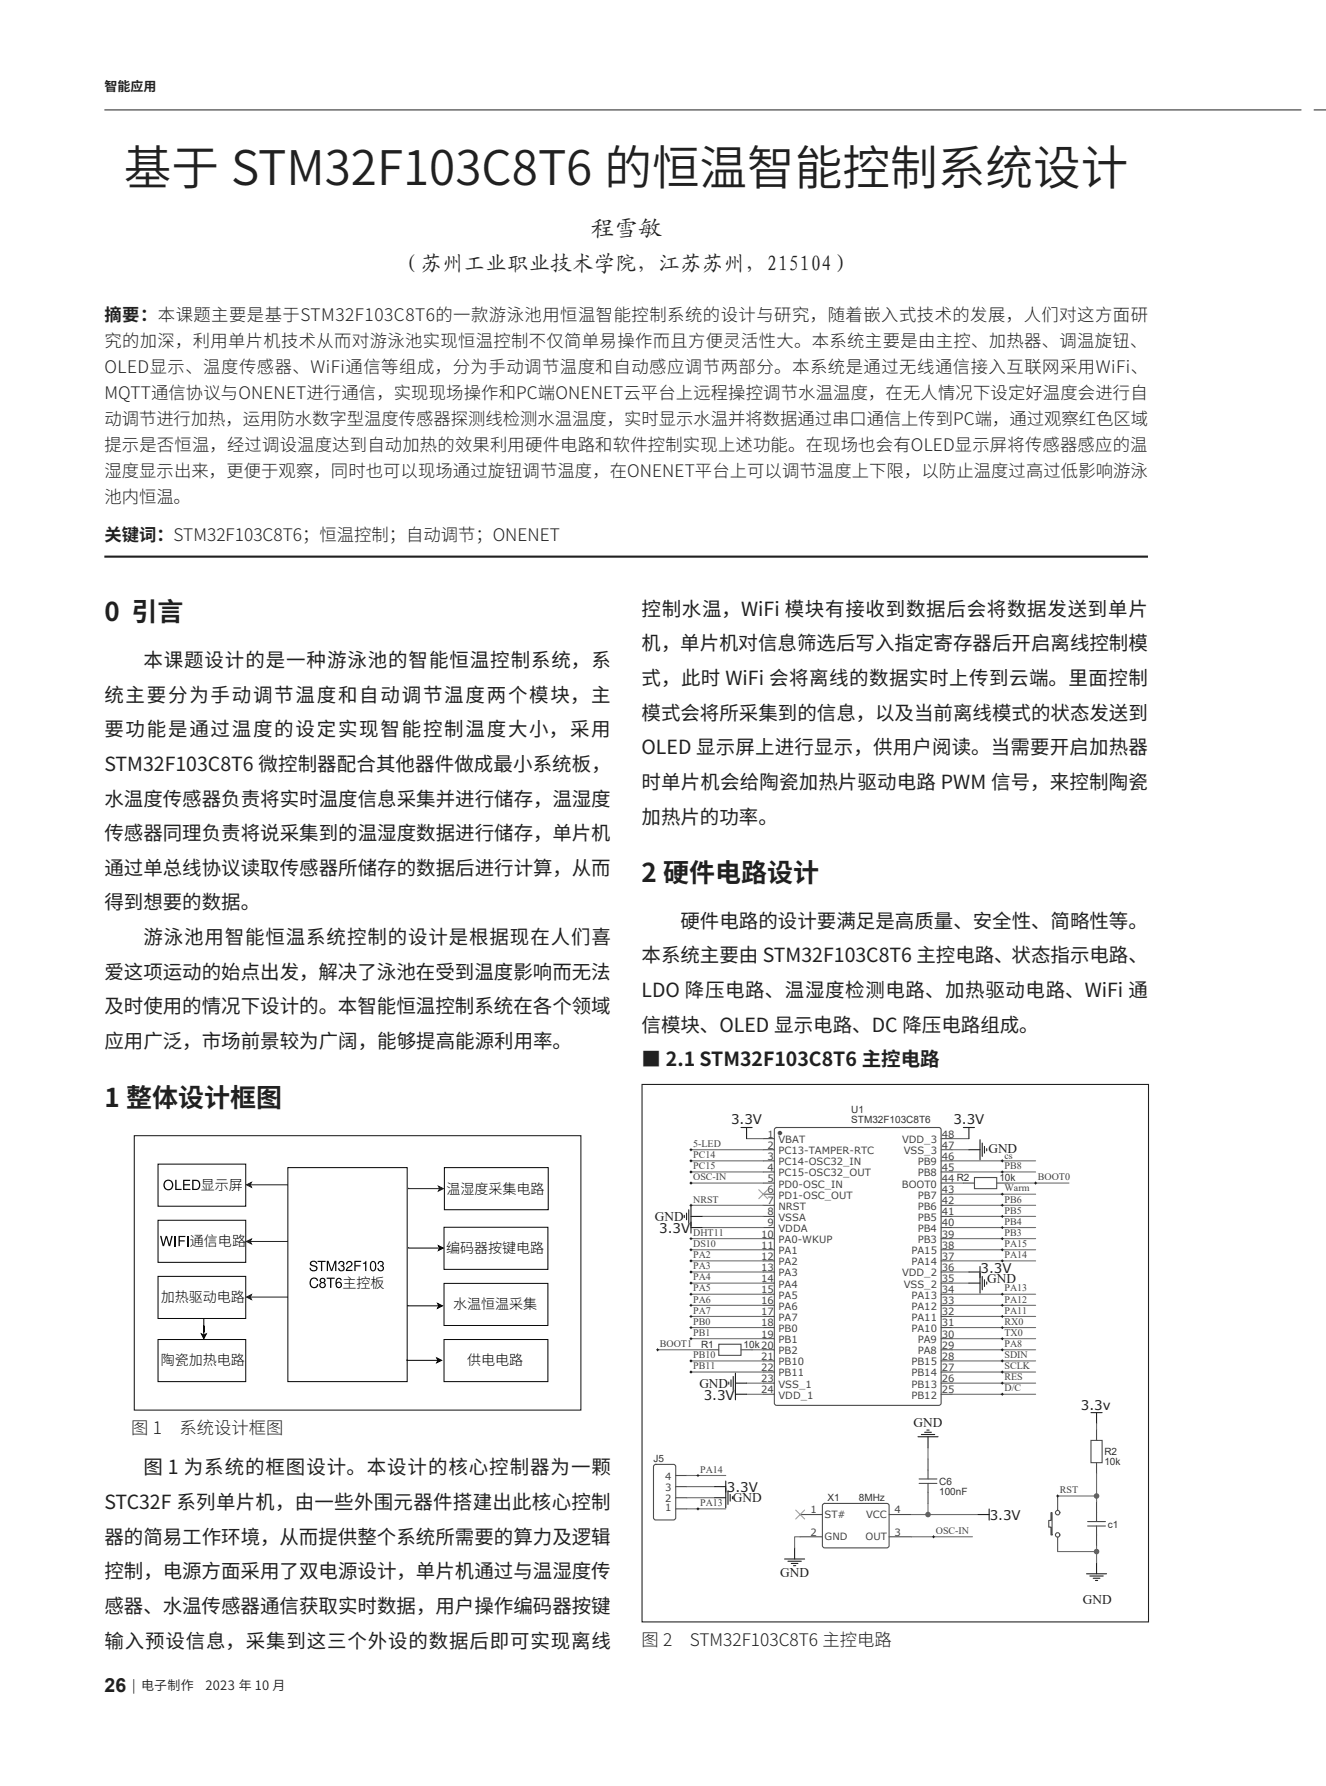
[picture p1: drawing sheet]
<svg xmlns="http://www.w3.org/2000/svg" width="216mm" height="291mm" viewBox="0 0 216 291" stroke-linecap="round" stroke-linejoin="round" font-family="sans-serif">
<path d="M17 17.9h195M214 17.9h2" fill="none" stroke="#231f20" stroke-width=".16"/>
<path d="M17 90.7h170" fill="none" stroke="#231f20" stroke-width=".35"/>
<path d="M21.9 185h72.7v44.8h-72.7z" fill="#fff"/>
<path d="M40.8 193h6.1" fill="none" stroke="#231f20" stroke-width=".16"/>
<path d="M40.2 193l.8-.4-.2 .4 .2 .4z" fill="#231f20"/>
<path d="M40.2 193l.8-.4-.2 .4 .2 .4zM40.8 202.3h6.1" fill="none" stroke="#231f20" stroke-width=".16"/>
<path d="M40.2 202.3l.8-.4-.2 .4 .2 .4z" fill="#231f20"/>
<path d="M40.2 202.3l.8-.4-.2 .4 .2 .4zM40.8 211.3h6.1" fill="none" stroke="#231f20" stroke-width=".16"/>
<path d="M40.2 211.3l.8-.4-.2 .4 .2 .4z" fill="#231f20"/>
<path d="M66.6 193.5v.2h5M40.2 211.3l.8-.4-.2 .4 .2 .4z" fill="none" stroke="#231f20" stroke-width=".16"/>
<path d="M71.4 193.3l.8 .4-.8 .4 .2-.4z" fill="#231f20"/>
<path d="M71.4 193.3l.8 .4-.8 .4 .2-.4z" fill="none" stroke="#231f20" stroke-width=".16"/>
<g fill="#fff">
<path d="M46.9 190.2h19.4v34.9h-19.4z"/>
<path d="M47.7 193.2h17.8v29h-17.8z"/>
</g>
<path d="M46.9 190.2h19.4v34.9h-19.4z" fill="none" stroke="#030303" stroke-width=".16"/>
<g fill="#030303">
<path d="M50.5 205.6a.63 .63 0 0 1 .7-.2 .63 .63 0 0 1 .5 .5h-.2a.41 .41 0 0 0-.4-.3 .41 .41 0 0 0-.4 .3v.1l.7 .2a.49 .49 0 0 1 .3 .6 .49 .49 0 0 1-.6 .4 .58 .58 0 0 1-.7-.6h.2a.43 .43 0 0 0 .5 .4 .43 .43 0 0 0 .4-.5l-.9-.3-.1-.3z"/>
<path d="M51.7 205.4h1.3v.2h-.5v1.5h-.2v-1.5h-.6z"/>
<path d="M53.2 205.4h.3l.5 1.5 .5-1.5h.3v1.7h-.2v-1.4l-.5 1.4h-.2l-.5-1.4v1.4h-.2z"/>
<path d="M55.3 205.5a.49 .49 0 0 1 .6 0 .49 .49 0 0 1 .2 .5l-.2 .2 .1 .1a.5 .5 0 0 1-.1 .8 .53 .53 0 0 1-.6 0 .53 .53 0 0 1-.2-.5h.2v.2a.34 .34 0 0 0 .5 .1 .34 .34 0 0 0 0-.5l-.3-.1v-.1l.3-.1a.28 .28 0 0 0 .1-.3 .28 .28 0 0 0-.3-.2l-.3 .2v.2h-.2z"/>
<path d="M56.6 205.5a.52 .52 0 0 1 .8 .2 .52 .52 0 0 1-.3 .7l-.4 .3-.1 .2h.8v.2h-1.1a1.14 1.14 0 0 1 .9-1 .32 .32 0 0 0-.3-.5 .32 .32 0 0 0-.3 .4h-.2z"/>
<path d="M57.7 205.4h1.1v.2h-.9v.6h.8v.1h-.8v.8h-.2z"/>
<path d="M59.1 205.8l.6-.4v1.7h-.2v-1.2h-.4z"/>
<path d="M61.7 205.5a.49 .49 0 0 1 .6 0 .49 .49 0 0 1 .2 .5l-.2 .2 .1 .1a.5 .5 0 0 1-.1 .8 .53 .53 0 0 1-.6 0 .53 .53 0 0 1-.2-.5h.2v.2a.34 .34 0 0 0 .5 .1 .34 .34 0 0 0 0-.5l-.3-.1v-.1l.3-.1a.28 .28 0 0 0 .1-.3 .28 .28 0 0 0-.3-.2l-.3 .2v.2h-.2z"/>
<path d="M50.7 208.4l.3-.2a.64 .64 0 0 1 .8 .5h-.2a.51 .51 0 0 0-.6-.3 .51 .51 0 0 0-.4 .6 .52 .52 0 0 0 .4 .7 .52 .52 0 0 0 .6-.5h.3a.76 .76 0 0 1-1 .6 .76 .76 0 0 1-.5-1z"/>
<path d="M53.2 208.2h1.3v.2h-.5v1.4h-.2v-1.4h-.6z"/>
<path d="M60.4 205.6l-.1 .4a.89 .89 0 0 0 .5 1.2 .99 .99 0 0 0 .3-1.6l-.3-.2zM60.6 205.7l.2-.1a.87 .87 0 0 1 0 1.4 .86 .86 0 0 1-.2-1.3z"/>
<path d="M52.1 208.4v.4l.2 .2-.2 .1a.51 .51 0 0 0 .1 .7 .51 .51 0 0 0 .7-.1 .51 .51 0 0 0-.1-.7l.1-.1a.41 .41 0 0 0-.1-.7h-.5zM52.3 208.6a.28 .28 0 0 1 .5 0 .28 .28 0 0 1-.5 0zM52.2 209.4a.35 .35 0 0 1 .7 0 .35 .35 0 0 1-.7 0z"/>
<path d="M54.9 208.3a1.13 1.13 0 0 0 .1 1.6 .53 .53 0 0 0 .7-.6 .53 .53 0 0 0-.8-.4l-.1 .1 .2-.6h.2l.3 .2h.2a.47 .47 0 0 0-.3-.4 .47 .47 0 0 0-.5 .1zM54.8 209.3a.35 .35 0 0 1 .7 0 .35 .35 0 0 1-.7 0z"/>
</g>
<g fill="#fff">
<path d="M26.3 189.7h13.7v6.8h-13.7z"/>
<path d="M26.6 190.2h12.6v5.8h-12.6z"/>
</g>
<path d="M25.7 189.7h14.3v6.8h-14.3z" fill="none" stroke="#030303" stroke-width=".16"/>
<g fill="#030303">
<path d="M28.5 192.2h.3v1.5h.8v.2h-1.1z"/>
<path d="M29.8 192.2h1.2v.2h-1v.5h.9v.2h-.9v.6h1v.2h-1.2z"/>
<path d="M26.5 193.1a.9 .9 0 0 0 1.8 0 .9 .9 0 0 0-1.8 0zM27 192.6a.63 .63 0 0 1 .8 0 .63 .63 0 0 1 0 .9 .63 .63 0 0 1-.8 .1 .84 .84 0 0 1 0-1z"/>
<path d="M31.3 192.2v1.7h.7a.85 .85 0 0 0 .6-.8 .85 .85 0 0 0-.6-.9zM31.5 192.4a.68 .68 0 0 1 .9 .7 .68 .68 0 0 1-.9 .6z"/>
</g>
<g fill="#fff">
<path d="M26.3 198.8h13.7v6.9h-13.7z"/>
<path d="M26.9 199.4h12.6v5.7h-12.6z"/>
</g>
<path d="M25.7 198.8h14.3v6.9h-14.3z" fill="none" stroke="#030303" stroke-width=".16"/>
<g fill="#030303">
<path d="M26.1 201.4h.2l.3 1.3 .4-1.3h.2l.4 1.3 .3-1.3h.2l-.4 1.6h-.2l-.4-1.3-.4 1.3h-.2z"/>
<path d="M28.4 201.4h.2v1.6h-.2z"/>
<path d="M29.1 201.4h1.1v.2h-.9v.5h.8v.2h-.8v.7h-.2z"/>
<path d="M30.5 201.4h.2v1.6h-.2z"/>
</g>
<path d="M33.2 214.8v2.7" fill="none" stroke="#030303" stroke-width=".16"/>
<path d="M32.8 217.3l.4 .2 .4-.2-.4 .8z" fill="#030303"/>
<path d="M32.8 217.3l.4 .2 .4-.2-.4 .8z" fill="none" stroke="#030303" stroke-width=".16"/>
<g fill="#fff">
<path d="M26.3 208h13.7v6.8h-13.7z"/>
<path d="M26.9 208.5h12.6v5.8h-12.6z"/>
</g>
<path d="M25.7 208h14.3v6.8h-14.3z" fill="none" stroke="#030303" stroke-width=".16"/>
<g fill="#fff">
<path d="M26.3 218.3h13.7v6.8h-13.7z"/>
<path d="M26.9 218.8h12.6v5.7h-12.6z"/>
</g>
<path d="M25.7 218.3h14.3v6.8h-14.3z" fill="none" stroke="#030303" stroke-width=".16"/>
<g fill="#fff">
<path d="M72.4 190.2h16.9v6.9h-16.9z"/>
<path d="M73.1 190.8h15.5v5.7h-15.5z"/>
</g>
<path d="M72.4 190.2h16.9v6.9h-16.9z" fill="none" stroke="#030303" stroke-width=".16"/>
<g fill="#fff">
<path d="M72.3 200h16.9v6.8h-16.9z"/>
<path d="M73 200.5h15.5v5.8h-15.5z"/>
</g>
<path d="M72.3 200h16.9v6.8h-16.9zM66.6 203.2v.2h5" fill="none" stroke="#030303" stroke-width=".16"/>
<path d="M71.4 203l.8 .4-.8 .4 .2-.4z" fill="#030303"/>
<path d="M66.4 212.6v.2h5.1M71.4 203l.8 .4-.8 .4 .2-.4z" fill="none" stroke="#030303" stroke-width=".16"/>
<path d="M71.3 212.4l.8 .4-.8 .4 .2-.4z" fill="#030303"/>
<path d="M71.3 212.4l.8 .4-.8 .4 .2-.4z" fill="none" stroke="#030303" stroke-width=".16"/>
<g fill="#fff">
<path d="M72.3 209.1h16.9v6.9h-16.9z"/>
<path d="M73 209.7h15.5v5.7h-15.5z"/>
</g>
<path d="M72.3 209.1h16.9v6.9h-16.9z" fill="none" stroke="#030303" stroke-width=".16"/>
<g fill="#fff">
<path d="M72.3 218.3h16.9v6.8h-16.9z"/>
<path d="M73 218.8h15.5v5.7h-15.5z"/>
</g>
<path d="M72.3 218.3h16.9v6.8h-16.9zM66.3 221.5v.1h5" fill="none" stroke="#030303" stroke-width=".16"/>
<path d="M71.1 221.2l.8 .4-.8 .4 .2-.4z" fill="#030303"/>
<path d="M71.1 221.2l.8 .4-.8 .4 .2-.4z" fill="none" stroke="#030303" stroke-width=".16"/>
<g fill="none" stroke="#231f20" stroke-width=".18">
<path d="M21.9 185h72.7v44.8h-72.7zM111.5 198v.4M111.8 197.7v1M112.2 197.1v2.2M112.6 196.6v4.3M112.6 198.2h1.8M120.7 183.7h1.8M121.6 183.7v1.8M156.9 183.7h1.8M157.8 183.7v1.8M157.8 187.3h1.8M159.6 185.7v3.3"/>
<path d="M160 186.2v2.2M160.4 186.8v1.1M160.7 187.1v.4M112.6 200h1.8M157.8 207.3h1.8M157.8 209.1h1.8M159.6 206.3v4.4M160 208v2.1M160.4 208.5v1.1M160.7 208.9v.3M118.7 225.2v.3M119.1 224.8v1.1"/>
<path d="M119.4 224.3v2.1M119.8 227.2h1.8M119.8 223.7v4.4M119.8 225.4h1.8M149.5 234.1h3.3M150.1 233.7h2.2M150.6 233.4h1.1M151 233h.4M151.2 234.1v1.8M177.7 230.2h1.8M178.6 230.2v1.8M116.4 242.2h1.8"/>
<path d="M116.4 244h1.8M118.2 241.3v4.4M118.6 242.9v2.2M118.9 243.5v1.1M119.3 243.9v.3M127.8 254h3.3M128.4 254.4h2.1M128.9 254.7h1.1M129.3 255.1h.3M129.4 252.2v1.8M159.3 246.8h1.8M161.1 245.9v1.8"/>
<path d="M177 256.4h3.3M177.5 256.8h2.2M178.1 257.2h1.1M178.4 257.5h.4M178.6 254.6v1.8"/>
</g>
<g fill="none" stroke="#4e4f50" stroke-width=".18">
<path d="M124.3 185.5h1.8M124.3 187.3h1.8M124.3 189.1h1.8M124.3 191h1.8M124.3 192.8h1.8M124.3 194.6h1.8M124.3 196.4h1.8M124.3 198.2h1.8M126.2 183.9l.3-.2h26.4l.4 .2v44.7l-.2 .3-26.6 .1-.3-.2zM153.3 185.5h1.8M153.3 187.3h1.8M153.3 189.1h1.8"/>
<path d="M153.3 191h1.8M153.3 192.8h1.8M153.3 194.6h1.8M153.3 196.4h1.8M153.3 198.2h1.8M156.9 192.8h1.8M158.7 191.9h3.7v1.8h-3.7zM162.4 192.8h1.8M115.3 219.9h1.8M117.1 219h3.6v1.8h-3.6zM120.7 219.9h1.8M124.3 200h1.8"/>
<path d="M124.3 201.8h1.8M124.3 203.6h1.8M124.3 205.4h1.8M124.3 207.3h1.8M124.3 209.1h1.8M124.3 210.9h1.8M124.3 212.7h1.8M124.3 214.5h1.8M124.3 216.3h1.8M124.3 218.1h1.8M124.3 219.9h1.8M153.3 200h1.8"/>
<path d="M153.3 201.8h1.8M153.3 203.6h1.8M153.3 205.4h1.8M153.3 207.3h1.8M153.3 209.1h1.8M153.3 210.9h1.8M153.3 212.7h1.8M153.3 214.5h1.8M153.3 216.3h1.8M153.3 218.1h1.8M153.3 219.9h1.8M106.5 238.8l.3-.2h2.9l.3 .2 .1 8.5-.2 .3-3.1 .1-.3-.2z"/>
<path d="M124.3 221.7h1.8M124.3 223.6h1.8M124.3 225.4h1.8M124.3 227.2h1.8M151.2 237.7v3.3M153.3 221.7h1.8M153.3 223.6h1.8M153.3 225.4h1.8M153.3 227.2h1.8M177.7 234.7h1.8v3.6h-1.8zM178.6 232.9v1.8M178.6 238.3v1.8"/>
<path d="M110.1 245.8h1.8M110.1 244h1.8M110.1 242.2h1.8M110.1 240.4h1.8M130.3 246.8h3.7M130.3 250.4h3.7M134 245.1l.3-.1h10.4l.1 .3v6.7l-.3 .2-10.4-.1-.1-.3zM144.8 246.8h3.7M144.8 250.4h3.7M149.7 241.7h2.9M149.7 241h2.9M151.2 241.7v3.3"/>
<path d="M171.2 246.5h.2v3.6h-.2v-1.3h-.4v-1.1h.4zM172.3 243.7v2.4M172.3 250.4v2.4M177.2 248.6h2.9M177.2 247.9h2.9M178.6 244.7v3.2M178.6 248.6v3.3"/>
<circle cx="172.3" cy="246.5" r=".36"/>
<circle cx="172.3" cy="250.1" r=".36"/>
</g>
<circle cx="127" cy="184.6" r=".27" fill="#4e4f50" stroke="#4e4f50" stroke-width=".18"/>
<g fill="none" stroke="#6f7073" stroke-width=".18">
<path d="M112.6 187.3h11.7M112.6 189.1h11.7M112.6 191h11.7M112.6 192.8h11.7M112.6 196.4h11.7M114.4 198.2h9.9M121.6 185.5h2.7M155.1 185.5h2.7M155.1 187.3h2.7M155.1 192.8h1.8M155.1 191h13.6M155.1 189.1h13.6"/>
<path d="M155.1 194.6h13.6M155.1 196.4h13.6M155.1 198.2h13.6M164.2 192.8h9.9M107.1 219.9h8.2M112.6 201.8h11.7M112.6 203.6h11.7M112.6 205.4h11.7M112.6 207.3h11.7M112.6 209.1h11.7M112.6 210.9h11.7M112.6 212.7h11.7"/>
<path d="M112.6 214.5h11.7M112.6 216.3h11.7M112.6 218.1h11.7M114.4 200h9.9M122.5 219.9h1.8M155.1 207.3h2.7M155.1 209.1h2.7M155.1 200h13.6M155.1 201.8h13.6M155.1 203.6h13.6M155.1 205.4h13.6M155.1 210.9h13.6"/>
<path d="M155.1 212.7h13.6M155.1 214.5h13.6M155.1 216.3h13.6M155.1 218.1h13.6M155.1 219.9h13.6M112.6 223.6h11.7M112.6 221.7h11.7M121.6 225.4h2.7M121.6 227.2h2.7M151.2 235.9v1.8M155.1 221.7h13.6M155.1 223.6h13.6"/>
<path d="M155.1 225.4h13.6M155.1 227.2h13.6M178.6 232v.9M111.9 240.4h6.3M111.9 242.2h4.5M111.9 244h4.5M111.9 245.8h6.3M130.3 250.4h-.9v1.8M148.5 250.4h9.9M151.2 246.8h8.1M151.2 245v1.8h-2.7M172.3 252.8h6.3"/>
<path d="M178.6 240.1v3.6h-6.3M178.6 243.7v1M178.6 251.9v2.7"/>
</g>
<g fill="none" stroke="#231f20" stroke-width=".16">
<path d="M112.4 187.3h.3M112.4 189.1h.3M112.4 191h.3M112.4 192.8h.3M112.4 196.4h.3M112.6 187.2v.3M112.6 189v.3M112.6 190.8v.3M112.6 192.6v.3M112.6 196.2v.4M163.1 189.1h.3M163.1 191h.3"/>
<path d="M163.1 196.4h.3M163.1 198.2h.3M163.1 194.6h.3M163.3 189v.3M163.3 190.8v.3M163.3 194.4v.4M163.3 196.2v.4M163.3 198v.4M163.3 199.8v.4M168.5 192.8h.4M168.7 192.6v.3M106.9 219.9h.4"/>
<path d="M107.1 219.7v.4M112.4 201.8h.3M112.4 203.6h.3M112.4 205.4h.3M112.4 207.3h.3M112.4 209.1h.3M112.4 210.9h.3M112.4 212.7h.3M112.4 214.5h.3M112.4 216.3h.3M112.4 218.1h.3M112.6 201.6v.4"/>
<path d="M112.6 203.4v.4M112.6 205.3v.3M112.6 207.1v.3M112.6 208.9v.3M112.6 210.7v.4M112.6 212.5v.4M112.6 214.3v.4M112.6 216.1v.4M112.6 217.9v.4M163.1 201.8h.3M163.1 203.6h.3M163.1 205.4h.3"/>
<path d="M163.1 210.9h.3M163.1 212.7h.3M163.1 214.5h.3M163.1 216.3h.3M163.1 218.1h.3M163.1 219.9h.3M163.1 200h.3M163.3 201.6v.4M163.3 203.4v.4M163.3 205.3v.3M163.3 210.7v.4M163.3 212.5v.4"/>
<path d="M163.3 214.3v.4M163.3 216.1v.4M163.3 217.9v.4M163.3 219.7v.4M112.4 221.7h.3M112.4 223.6h.3M112.6 221.6v.3M112.6 223.4v.3M163.1 221.7h.3M163.1 223.6h.3M163.1 227.2h.3M163.1 225.4h.3"/>
<path d="M163.3 221.6v.3M163.3 223.4v.3M163.3 225.2v.3M163.3 227v.4M113.5 240.4h.4M113.5 245.8h.4M113.7 240.2v.4M113.7 245.7v.3M151.9 250.4h.4M152.1 250.2v.4M172.1 243.7h.4M172.3 243.6v.3"/>
</g>
<path d="M123.6 193.9l1.5 1.4M125.1 193.9l-1.5 1.4M129.6 246l1.5 1.5M131.1 246l-1.5 1.5" fill="none" stroke="#9e9fa3" stroke-width=".18"/>
<g fill="#616164">
<circle cx="178.6" cy="252.8" r=".45"/>
<circle cx="178.6" cy="243.7" r=".45"/>
<circle cx="151.2" cy="246.8" r=".45"/>
</g>
<path d="M104.6 176.7h82.5v87.6h-82.5z" fill="none" stroke="#231f20" stroke-width=".18"/>
<text font-size="7.8" fill="#231f20" x="20.2" y="30.1">基于 STM32F103C8T6 的恒温智能控制系统设计</text>
<g font-size="4.2" fill="#231f20">
<text x="17" y="101.2">0 引言</text>
<text x="104.5" y="143.8">2 硬件电路设计</text>
<text x="17" y="180.3">1 整体设计框图</text>
</g>
<text font-size="3.9" fill="#231f20" x="96.2" y="38.7">程雪敏</text>
<text font-size="3.5" fill="#231f20" x="65" y="44.2">（苏州工业职业技术学院，江苏苏州，215104）</text>
<g font-size="3.2" fill="#231f20">
<text x="104.5" y="100.3">控制水温，WiFi 模块有接收到数据后会将数据发送到单片</text>
<text x="104.5" y="106">机，单片机对信息筛选后写入指定寄存器后开启离线控制模</text>
<text x="23.4" y="108.7">本课题设计的是一种游泳池的智能恒温控制系统，系</text>
<text x="104.5" y="111.6">式，此时 WiFi 会将离线的数据实时上传到云端。里面控制</text>
<text x="17" y="114.3">统主要分为手动调节温度和自动调节温度两个模块，主</text>
<text x="17" y="120">要功能是通过温度的设定实现智能控制温度大小，采用</text>
<text x="104.5" y="117.3">模式会将所采集到的信息，以及当前离线模式的状态发送到</text>
<text x="17" y="125.6">STM32F103C8T6 微控制器配合其他器件做成最小系统板，</text>
<text x="104.5" y="122.9">OLED 显示屏上进行显示，供用户阅读。当需要开启加热器</text>
<text x="17" y="131.2">水温度传感器负责将实时温度信息采集并进行储存，温湿度</text>
<text x="104.5" y="128.5">时单片机会给陶瓷加热片驱动电路 PWM 信号，来控制陶瓷</text>
<text x="17" y="136.9">传感器同理负责将说采集到的温湿度数据进行储存，单片机</text>
<text x="104.5" y="134.2">加热片的功率。</text>
<text x="17" y="142.5">通过单总线协议读取传感器所储存的数据后进行计算，从而</text>
<text x="17" y="148.2">得到想要的数据。</text>
<text x="23.4" y="153.8">游泳池用智能恒温系统控制的设计是根据现在人们喜</text>
<text x="110.9" y="151.2">硬件电路的设计要满足是高质量、安全性、简略性等。</text>
<text x="17" y="159.5">爱这项运动的始点出发，解决了泳池在受到温度影响而无法</text>
<text x="104.5" y="156.8">本系统主要由 STM32F103C8T6 主控电路、状态指示电路、</text>
<text x="17" y="165.1">及时使用的情况下设计的。本智能恒温控制系统在各个领域</text>
<text x="104.5" y="162.5">LDO 降压电路、温湿度检测电路、加热驱动电路、WiFi 通</text>
<text x="17" y="170.8">应用广泛，市场前景较为广阔，能够提高能源利用率。</text>
<text x="104.5" y="168.1">信模块、OLED 显示电路、DC 降压电路组成。</text>
<text x="104.5" y="173.8">■ 2.1 STM32F103C8T6 主控电路</text>
<text x="17" y="245.9">STC32F 系列单片机，由一些外围元器件搭建出此核心控制</text>
<text x="23.4" y="240.2">图 1 为系统的框图设计。本设计的核心控制器为一颗</text>
<text x="17" y="251.5">器的简易工作环境，从而提供整个系统所需要的算力及逻辑</text>
<text x="17" y="257.2">控制，电源方面采用了双电源设计，单片机通过与温湿度传</text>
<text x="17" y="262.8">感器、水温传感器通信获取实时数据，用户操作编码器按键</text>
<text x="17" y="268.4">输入预设信息，采集到这三个外设的数据后即可实现离线</text>
<text x="17" y="275.7">26</text>
</g>
<g font-size="2.8" fill="#231f20">
<text x="17" y="52.3">摘要：本课题主要是基于STM32F103C8T6的一款游泳池用恒温智能控制系统的设计与研究，随着嵌入式技术的发展，人们对这方面研</text>
<text x="17" y="56.5">究的加深，利用单片机技术从而对游泳池实现恒温控制不仅简单易操作而且方便灵活性大。本系统主要是由主控、加热器、调温旋钮、</text>
<text x="17" y="60.8">OLED显示、温度传感器、WiFi通信等组成，分为手动调节温度和自动感应调节两部分。本系统是通过无线通信接入互联网采用WiFi、</text>
<text x="17" y="65">MQTT通信协议与ONENET进行通信，实现现场操作和PC端ONENET云平台上远程操控调节水温温度，在无人情况下设定好温度会进行自</text>
<text x="17" y="69.2">动调节进行加热，运用防水数字型温度传感器探测线检测水温温度，实时显示水温并将数据通过串口通信上传到PC端，通过观察红色区域</text>
<text x="17" y="73.5">提示是否恒温，经过调设温度达到自动加热的效果利用硬件电路和软件控制实现上述功能。在现场也会有OLED显示屏将传感器感应的温</text>
<text x="17" y="77.7">湿度显示出来，更便于观察，同时也可以现场通过旋钮调节温度，在ONENET平台上可以调节温度上下限，以防止温度过高过低影响游泳</text>
<text x="17" y="81.9">池内恒温。</text>
<text x="17" y="88.2">关键词：STM32F103C8T6；恒温控制；自动调节；ONENET</text>
<text x="21.4" y="233.7">图 1 系统设计框图</text>
<text x="104.5" y="268.2">图 2 STM32F103C8T6 主控电路</text>
</g>
<g font-size="2.3" fill="#030303">
<text x="32.7" y="193.9">显示屏</text>
<text x="72.7" y="194.5">温湿度采集电路</text>
<text x="30.9" y="203">通信电路</text>
<text x="55.8" y="209.8">主控板</text>
<text x="72.7" y="204.2">编码器按键电路</text>
<text x="26.2" y="212.2">加热驱动电路</text>
<text x="73.8" y="213.3">水温恒温采集</text>
<text x="26.2" y="222.5">陶瓷加热电路</text>
<text x="76.1" y="222.5">供电电路</text>
</g>
<g font-size="2.2" fill="#231f20">
<text x="119.1" y="183.2">3.3V</text>
<text x="155.3" y="183.2">3.3V</text>
<text x="161" y="187.9">GND</text>
<text x="106.7" y="198.9">GND</text>
<text x="107.4" y="200.9">3.3V</text>
<text x="159.7" y="207.4">3.3V</text>
<text x="160.8" y="209.1">GND</text>
<text x="113.9" y="226.1">GND</text>
<text x="114.6" y="228">3.3V</text>
<text x="148.8" y="232.4">GND</text>
<text x="176.1" y="229.7">3.3v</text>
<text x="118.4" y="243.1">3.3V</text>
<text x="119.4" y="244.8">GND</text>
<text x="161.2" y="247.6">3.3V</text>
<text x="127.1" y="256.9">GND</text>
<text x="176.4" y="261.3">GND</text>
</g>
<g font-size="2.1" fill="#231f20">
<text x="17" y="14.9">智能应用</text>
<text x="21.5" y="275.4">| 电子制作</text>
<text x="33.5" y="275.4">2023 年 10 月</text>
</g>
<g font-size="1.6" fill="#414243">
<text x="125" y="185.3">1</text>
<text x="153.4" y="185.3">48</text>
<text x="112.9" y="186.9">5-LED</text>
<text x="112.9" y="188.7">PC14</text>
<text x="112.9" y="190.5">PC15</text>
<text x="125" y="187.1">2</text>
<text x="125" y="189">3</text>
<text x="125" y="190.8">4</text>
<text x="126.8" y="186.2">VBAT</text>
<text x="126.8" y="188.1">PC13-TAMPER-RTC</text>
<text x="126.8" y="189.9">PC14-OSC32_IN</text>
<text x="126.8" y="191.7">PC15-OSC32_OUT</text>
<text x="146.9" y="186.2">VDD_3</text>
<text x="147.2" y="188.1">VSS_3</text>
<text x="149.5" y="191.7">PB8</text>
<text x="149.5" y="189.9">PB9</text>
<text x="153.4" y="190.8">45</text>
<text x="153.4" y="189">46</text>
<text x="153.4" y="187.1">47</text>
<text x="163.6" y="190.5">PB8</text>
<text x="163.6" y="188.9">cs</text>
<text x="112.9" y="192.3">OSC-IN</text>
<text x="112.9" y="195.9">NRST</text>
<text x="125" y="192.6">5</text>
<text x="125" y="194.4">6</text>
<text x="125" y="196.2">7</text>
<text x="126.8" y="193.5">PD0-OSC_IN</text>
<text x="126.8" y="195.3">PD1-OSC_OUT</text>
<text x="126.8" y="197.1">NRST</text>
<text x="146.9" y="193.5">BOOT0</text>
<text x="149.5" y="197.1">PB6</text>
<text x="149.5" y="195.3">PB7</text>
<text x="153.4" y="196.2">42</text>
<text x="153.4" y="194.4">43</text>
<text x="153.4" y="192.6">44 R2</text>
<text x="163.6" y="197.7">PB5</text>
<text x="163.6" y="195.9">PB6</text>
<text x="163.6" y="194.1">Warm</text>
<text x="169.1" y="192.3">BOOT0</text>
<text x="112.9" y="201.4">DHT11</text>
<text x="112.9" y="203.2">DS10</text>
<text x="124" y="201.6">10</text>
<text x="124" y="203.4">11</text>
<text x="125" y="198">8</text>
<text x="125" y="199.8">9</text>
<text x="126.8" y="198.9">VSSA</text>
<text x="126.8" y="200.7">VDDA</text>
<text x="126.8" y="202.5">PA0-WKUP</text>
<text x="149.5" y="202.5">PB3</text>
<text x="149.5" y="200.7">PB4</text>
<text x="149.5" y="198.9">PB5</text>
<text x="153.4" y="203.4">38</text>
<text x="153.4" y="201.6">39</text>
<text x="153.4" y="199.8">40</text>
<text x="153.4" y="198">41</text>
<text x="163.6" y="203.2">PA15</text>
<text x="163.6" y="201.4">PB3</text>
<text x="163.6" y="199.6">PB4</text>
<text x="112.9" y="205">PA2</text>
<text x="112.9" y="206.8">PA3</text>
<text x="112.9" y="208.6">PA4</text>
<text x="124" y="205.3">12</text>
<text x="124" y="207.1">13</text>
<text x="124" y="208.9">14</text>
<text x="126.8" y="204.4">PA1</text>
<text x="126.8" y="206.2">PA2</text>
<text x="126.8" y="208">PA3</text>
<text x="126.8" y="209.8">PA4</text>
<text x="146.9" y="208">VDD_2</text>
<text x="147.2" y="209.8">VSS_2</text>
<text x="148.5" y="206.2">PA14</text>
<text x="148.5" y="204.4">PA15</text>
<text x="153.4" y="205.3">37</text>
<text x="153.4" y="207.1">36</text>
<text x="153.4" y="208.9">35</text>
<text x="163.6" y="205">PA14</text>
<text x="112.9" y="210.4">PA5</text>
<text x="112.9" y="212.2">PA6</text>
<text x="112.9" y="214">PA7</text>
<text x="112.9" y="215.9">PB0</text>
<text x="124" y="210.7">15</text>
<text x="124" y="212.5">16</text>
<text x="124" y="214.3">17</text>
<text x="126.8" y="211.6">PA5</text>
<text x="126.8" y="213.4">PA6</text>
<text x="126.8" y="215.2">PA7</text>
<text x="148.5" y="215.2">PA11</text>
<text x="148.5" y="213.4">PA12</text>
<text x="148.5" y="211.6">PA13</text>
<text x="153.4" y="214.3">32</text>
<text x="153.4" y="212.5">33</text>
<text x="153.4" y="210.7">34</text>
<text x="163.6" y="215.9">RX0</text>
<text x="163.6" y="214">PA11</text>
<text x="163.6" y="212.2">PA12</text>
<text x="163.6" y="210.4">PA13</text>
<text x="107.5" y="219.5">BOOT1</text>
<text x="112.9" y="217.7">PB1</text>
<text x="112.9" y="221.3">PB10</text>
<text x="124" y="216.1">18</text>
<text x="124" y="217.9">19</text>
<text x="124" y="221.6">21</text>
<text x="126.8" y="217">PB0</text>
<text x="126.8" y="218.8">PB1</text>
<text x="126.8" y="220.7">PB2</text>
<text x="148.5" y="217">PA10</text>
<text x="149.5" y="220.7">PA8</text>
<text x="149.5" y="218.8">PA9</text>
<text x="153.4" y="221.6">28</text>
<text x="153.4" y="216.1">31</text>
<text x="153.4" y="219.7">29</text>
<text x="153.4" y="217.9">30</text>
<text x="163.6" y="221.3">SDIN</text>
<text x="163.6" y="219.5">PA8</text>
<text x="163.6" y="217.7">TX0</text>
<text x="112.9" y="223.1">PB11</text>
<text x="124" y="223.4">22</text>
<text x="124" y="225.2">23</text>
<text x="124" y="227">24</text>
<text x="126.8" y="222.5">PB10</text>
<text x="126.8" y="224.3">PB11</text>
<text x="126.8" y="226.1">VSS_1</text>
<text x="126.8" y="227.9">VDD_1</text>
<text x="148.5" y="227.9">PB12</text>
<text x="148.5" y="226.1">PB13</text>
<text x="148.5" y="224.3">PB14</text>
<text x="148.5" y="222.5">PB15</text>
<text x="153.4" y="227">25</text>
<text x="153.4" y="225.2">26</text>
<text x="153.4" y="223.4">27</text>
<text x="163.6" y="226.7">D/C</text>
<text x="163.6" y="224.9">RES</text>
<text x="163.6" y="223.1">SCLK</text>
<text x="114.1" y="240">PA14</text>
<text x="108.4" y="244.8">2</text>
<text x="108.4" y="242.9">3</text>
<text x="108.4" y="241.1">4</text>
<text x="114.1" y="245.4">PA13</text>
<text x="172.6" y="243.3">RST</text>
<text x="108.4" y="246.2">1</text>
<text x="132" y="246.6">1</text>
<text x="132" y="250.2">2</text>
<text x="134.3" y="247.3">ST#</text>
<text x="134.3" y="250.9">GND</text>
<text x="141" y="250.9">OUT</text>
<text x="141.1" y="247.3">VCC</text>
<text x="145.7" y="250.2">3</text>
<text x="145.7" y="246.6">4</text>
<text x="152.4" y="249.9">OSC-IN</text>
</g>
<g font-size="1.6" fill="#323031">
<text x="138.7" y="183.1">STM32F103C8T6</text>
<text x="138.7" y="181.4">U1</text>
<text x="162.8" y="192.4">10k</text>
<text x="114.2" y="219.6">R1</text>
<text x="121.1" y="219.6">10k20</text>
<text x="106.5" y="238.3">J5</text>
<text x="179.9" y="238.7">10k</text>
<text x="179.9" y="237.1">R2</text>
<text x="134.8" y="244.6">X1</text>
<text x="139.9" y="244.6">8MHz</text>
<text x="153" y="243.5">100nF</text>
<text x="153" y="241.9">C6</text>
<text x="180.4" y="248.9">c1</text>
</g>
</svg>
